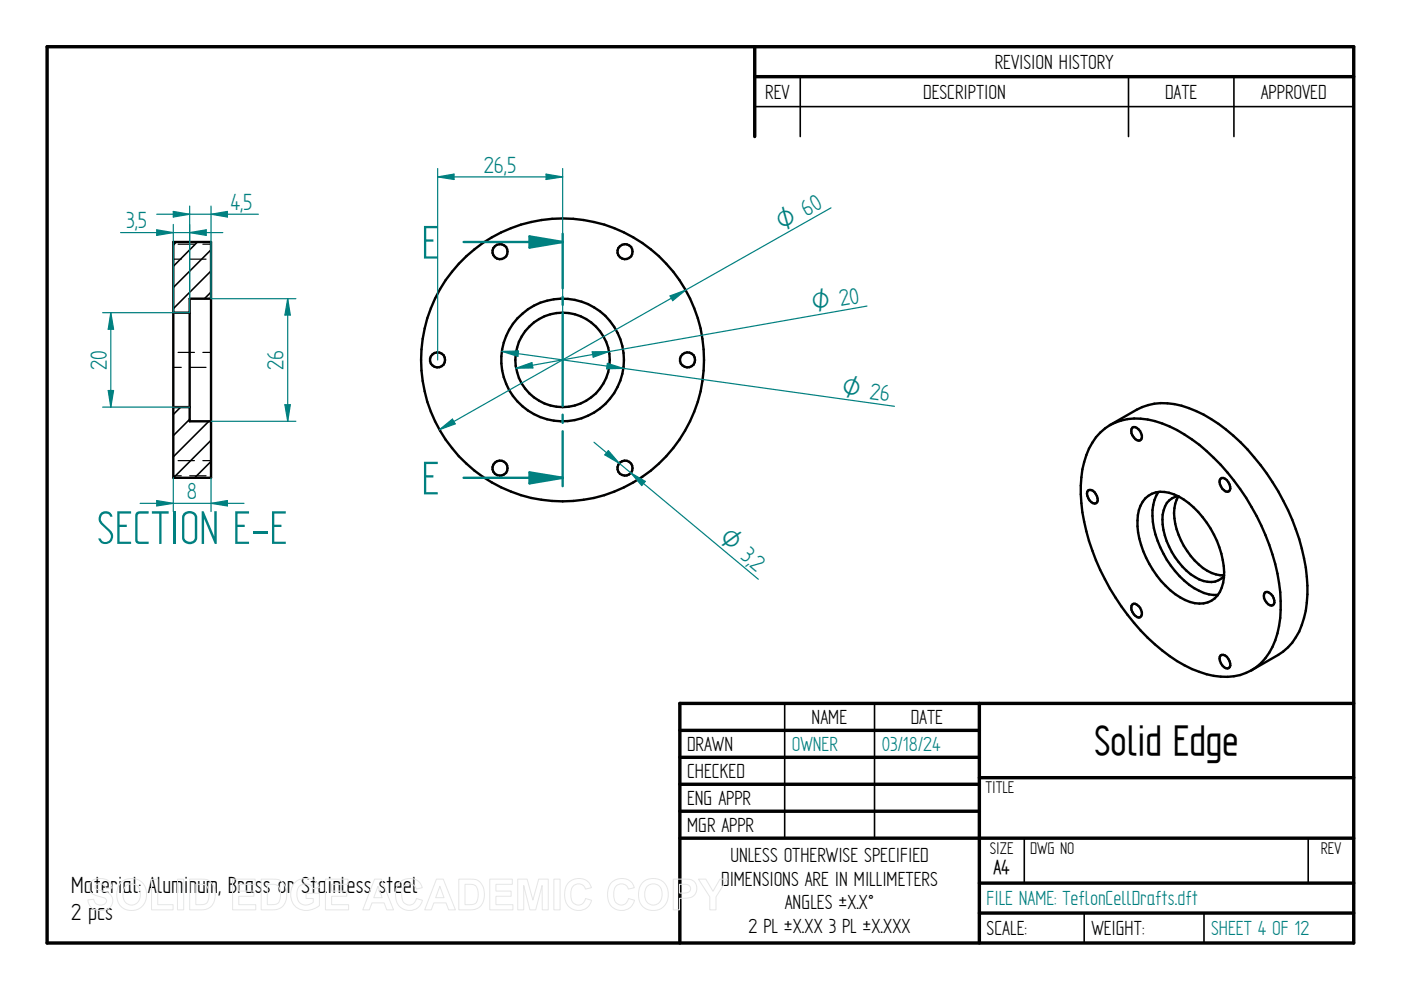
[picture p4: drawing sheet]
<svg xmlns="http://www.w3.org/2000/svg" width="297mm" height="210mm" viewBox="0 0 297 210" stroke-linecap="round" stroke-linejoin="round" font-family="sans-serif">
<g fill="none" stroke="#000" stroke-width=".72">
<path d="M10 9.9h277v190h-277zM160 9.9v19.1M160 16.3h127M144.1 154.9h63.5M207.6 149.1v50.8M287 149.1h-142.9v50.8M144.1 160.6h63.5M144.1 166.3h63.5M144.1 172h63.5M144.1 177.7h142.9M207.6 164.9h79.4M207.6 187.2h79.4"/>
<path d="M207.6 193.6h79.4"/>
</g>
<path d="M169.7 16.3v12.7M239.3 16.3v12.7M261.6 16.3v12.7M160 22.6h127M166.4 149.1v28.6M185.4 149.1v28.6M217.2 177.8v9.4M277.4 177.8v9.4M229.9 193.6v6.3M255.3 193.6v6.3" fill="none" stroke="#000" stroke-width=".34"/>
<g fill="none" stroke="#000" stroke-width=".51">
<path d="M235.3 90.1a13.3 13.3 0 0 0-5.8 9.4 35.7 35.7 0 0 0 2.9 19.3 47.3 47.3 0 0 0 17.2 21.4 18.4 18.4 0 0 0 12 3.2l1.3-.3 2.4-1M235.3 90.1l5.7-3.2a12.9 12.9 0 0 1 11-.4 35.5 35.5 0 0 1 15.3 12.1 46.6 46.6 0 0 1 9.9 25.6 18.8 18.8 0 0 1-3.2 12.1l-1.9 1.8-1.1 .8-5.7 3.2M235.3 90.1a13 13 0 0 1 11.1-.3 35.1 35.1 0 0 1 15.2 12.1 47.8 47.8 0 0 1 9.8 23.7 21 21 0 0 1-2.3 12.8 10.3 10.3 0 0 1-3.8 3.7M240.1 90.7a1.48 1.48 0 0 1 1.8 1.2 .99 .99 0 0 1-.4 1.5 2.03 2.03 0 0 1-1.4-2.7zM230.7 104a1.16 1.16 0 0 1 1.6 .7 1.57 1.57 0 0 1 .1 2 1.69 1.69 0 0 1-1.9-1.5v-.9zM242.8 105.7a5.3 5.3 0 0 1 6.1-.9 18.9 18.9 0 0 1 9.6 11.2 13.5 13.5 0 0 1 .5 8.6 4.9 4.9 0 0 1-6.7 3 18.3 18.3 0 0 1-9.9-10.7 13.3 13.3 0 0 1-.6-9.7zM245.6 104.3a10.6 10.6 0 0 0-.6 9 20.8 20.8 0 0 0 8.2 11.4 8.1 8.1 0 0 0 5 1.4M249.8 105.2a4 4 0 0 0-3.3 3.9 15.2 15.2 0 0 0 7.8 13.8 4.3 4.3 0 0 0 5.2-.8M249.8 105.2a9.1 9.1 0 0 0 .1 8.2 14.9 14.9 0 0 0 7 8.1l1.8 .5h.8M258.8 101.5a1.09 1.09 0 0 1 1.6 .7 1.57 1.57 0 0 1 .1 2 1.88 1.88 0 0 1-1.9-2zM240.1 128.2a1.41 1.41 0 0 1 1.8 1.1 1.04 1.04 0 0 1-.4 1.6 2.07 2.07 0 0 1-1.4-2.7zM258.8 139a1.16 1.16 0 0 1 1.6 .7 1.57 1.57 0 0 1 .1 1.9 1.69 1.69 0 0 1-1.8-1.5l-.1-.4z"/>
<path d="M268.2 125.6a1.6 1.6 0 0 1 2 1.7v.5a.66 .66 0 0 1-1 .5 2.08 2.08 0 0 1-1-2.7z"/>
<circle cx="106" cy="53.4" r="1.59"/>
<circle cx="132.5" cy="53.4" r="1.59"/>
<circle cx="92.8" cy="76.3" r="1.59"/>
<circle cx="119.3" cy="76.3" r="30"/>
<circle cx="119.3" cy="76.3" r="13"/>
<circle cx="119.3" cy="76.3" r="10"/>
<circle cx="145.8" cy="76.3" r="1.59"/>
<circle cx="106" cy="99.2" r="1.6"/>
<circle cx="132.5" cy="99.2" r="1.6"/>
</g>
<path d="M176.2 44.1l-83 47M93.2 91.1l2.7-2.2 .6 1z" fill="none" stroke="#008080" stroke-width=".25"/>
<path d="M93.2 91.1l2.7-2.2 .6 1z" fill="#008080"/>
<path d="M142.1 62.7l3.3-1.2-2.8 2.3z" fill="none" stroke="#008080" stroke-width=".25"/>
<path d="M142.1 62.7l3.3-1.2-2.8 2.3z" fill="#008080"/>
<path d="M109.4 78.1l3.4-1.2 .2 1.1zM183.8 64.9l-74.4 13.2" fill="none" stroke="#008080" stroke-width=".25"/>
<path d="M109.4 78.1l3.4-1.2 .2 1.1z" fill="#008080"/>
<path d="M125.6 74.6l3.5-.1-3.3 1.2z" fill="none" stroke="#008080" stroke-width=".25"/>
<path d="M125.6 74.6l3.5-.1-3.3 1.2z" fill="#008080"/>
<path d="M106.4 74.5l83.3 11.6M106.4 74.5l3.5-.1-.1 1.2z" fill="none" stroke="#008080" stroke-width=".25"/>
<path d="M106.4 74.5l3.5-.1-.1 1.2z" fill="#008080"/>
<path d="M128.8 77l3.4 1.1-3.6 .1z" fill="none" stroke="#008080" stroke-width=".25"/>
<path d="M128.8 77l3.4 1.1-3.6 .1z" fill="#008080"/>
<path d="M125.9 93.8l34.9 29M129 95.5l2.3 2.8-3.1-1.9z" fill="none" stroke="#008080" stroke-width=".25"/>
<path d="M129 95.5l2.3 2.8-3.1-1.9z" fill="#008080"/>
<path d="M133.8 100.3l3 1.8-.7 .9z" fill="none" stroke="#008080" stroke-width=".25"/>
<path d="M133.8 100.3l3 1.8-.7 .9z" fill="#008080"/>
<path d="M92.8 37.5l3.5-.6v1.2zM92.8 35.7v40.6M119.3 35.7v40.6" fill="none" stroke="#008080" stroke-width=".25"/>
<path d="M92.8 37.5l3.5-.6v1.2z" fill="#008080"/>
<path d="M115.8 36.9l3.5 .6-3.5 .6z" fill="none" stroke="#008080" stroke-width=".25"/>
<path d="M115.8 36.9l3.5 .6-3.5 .6z" fill="#008080"/>
<path d="M92.8 37.5h26.5" fill="none" stroke="#008080" stroke-width=".25"/>
<path d="M98.3 51.3h21v9.8M119.3 66.4v19.7M119.3 62.9v1.7M119.3 87.9v1.8M119.3 91.4v9.9" fill="none" stroke="#008080" stroke-width=".51"/>
<path d="M112.3 50.1l7 1.2-7 1.2z" fill="#008080"/>
<path d="M112.3 50.1l7 1.2-7 1.2zM98.3 101.3h21" fill="none" stroke="#008080" stroke-width=".51"/>
<path d="M112.3 100.2l7 1.1-7 1.2z" fill="#008080"/>
<path d="M119.3 49.6v1.7M112.3 100.2l7 1.1-7 1.2zM119.3 101.3v1.8" fill="none" stroke="#008080" stroke-width=".51"/>
<path d="M37.4 51.3l-.7 .7M41.9 51.3l-5.2 5.2M44.7 53l-8 8M44.7 57.4l-8 8M44.7 61.9l-1.4 1.4M38.3 86.3l-1.6 1.6M40.2 88.9l-3.5 3.5M44.3 89.3l-7.6 7.6M44.7 93.3l-7.9 8M44.7 97.8l-3.4 3.5" fill="none" stroke="#000" stroke-width=".34"/>
<path d="M36.7 51.3h8v50h-8zM36.7 66.3h3.5M44.7 63.3h-4.5v26h4.5M36.7 86.3h3.5" fill="none" stroke="#000" stroke-width=".51"/>
<path d="M36.7 54.9h1.7M37.8 51.8h3.4M40.2 54.9h3.5M43 51.8h1.7M36.7 77.9h1.7M37.8 74.7h3.4M40.2 77.9h3.5M43 74.7h1.7M37.8 97.7h3.4M43 97.7h1.7M36.7 100.9h1.7M40.2 100.9h3.5" fill="none" stroke="#000" stroke-width=".25"/>
<path d="M21.8 66.3h18.4M21.8 86.3h18.4M22.9 82.8h1.2l-.6 3.5z" fill="none" stroke="#008080" stroke-width=".25"/>
<path d="M22.9 82.8h1.2l-.6 3.5z" fill="#008080"/>
<path d="M23.5 66.3l.6 3.5h-1.2z" fill="none" stroke="#008080" stroke-width=".25"/>
<path d="M23.5 66.3l.6 3.5h-1.2z" fill="#008080"/>
<path d="M23.5 66.3v20M44.7 63.3h18M61 63.3l.5 3.5h-1.1zM44.7 89.3h18" fill="none" stroke="#008080" stroke-width=".25"/>
<path d="M61 63.3l.5 3.5h-1.1z" fill="#008080"/>
<path d="M60.4 85.8h1.1l-.5 3.5z" fill="none" stroke="#008080" stroke-width=".25"/>
<path d="M60.4 85.8h1.1l-.5 3.5z" fill="#008080"/>
<path d="M36.7 44.8l3.5 .6-3.5 .6zM40.2 43.7v19.6M44.7 43.7v19.6M61 63.3v26" fill="none" stroke="#008080" stroke-width=".25"/>
<path d="M36.7 44.8l3.5 .6-3.5 .6z" fill="#008080"/>
<path d="M44.7 45.4l3.5-.6v1.2z" fill="none" stroke="#008080" stroke-width=".25"/>
<path d="M44.7 45.4l3.5-.6v1.2z" fill="#008080"/>
<path d="M33.2 45.4h21.6M33.2 48.7l3.5 .6-3.5 .6zM36.7 47.6v18.7M40.2 47.6v18.7" fill="none" stroke="#008080" stroke-width=".25"/>
<path d="M33.2 48.7l3.5 .6-3.5 .6z" fill="#008080"/>
<path d="M40.2 49.3l3.5-.6v1.2z" fill="none" stroke="#008080" stroke-width=".25"/>
<path d="M40.2 49.3l3.5-.6v1.2z" fill="#008080"/>
<path d="M25.6 49.3h21.6M33.2 106.1l3.5 .6-3.5 .6zM36.7 101.3v7.2M44.7 101.3v7.2" fill="none" stroke="#008080" stroke-width=".25"/>
<path d="M33.2 106.1l3.5 .6-3.5 .6z" fill="#008080"/>
<path d="M44.7 106.7l3.5-.6v1.2z" fill="none" stroke="#008080" stroke-width=".25"/>
<path d="M44.7 106.7l3.5-.6v1.2z" fill="#008080"/>
<path d="M29.7 106.7h22" fill="none" stroke="#008080" stroke-width=".25"/>
<g fill="none" stroke="#e6e6e6" stroke-width=".21">
<path d="M19.3 186.9a3.1 3.1 0 0 1 4 .2l.4 1.2h-1.3a1.29 1.29 0 0 0-1-.9 1.29 1.29 0 0 0-1.2 .5l.1 .5 .4 .2a4.8 4.8 0 0 1 2.9 1.4 2.1 2.1 0 0 1-.2 2.3 2.1 2.1 0 0 1-2.1 .7 2.35 2.35 0 0 1-2.7-2.2l1.3-.1a1.41 1.41 0 0 0 1.2 1.2 1.41 1.41 0 0 0 1.5-.9 1.28 1.28 0 0 0-1.3-.9 2.4 2.4 0 0 1-2.4-2l.1-.6zM25.8 186.9a3.3 3.3 0 0 1 3.8-.2 3.3 3.3 0 0 1 1.4 3.6 3.2 3.2 0 0 1-3.6 2.7 3.2 3.2 0 0 1-2.6-3.8 3.1 3.1 0 0 1 1-2.3zM26.6 188a1.87 1.87 0 0 1 2.2-.4 1.87 1.87 0 0 1 1 2 1.88 1.88 0 0 1-1.9 2.3 1.88 1.88 0 0 1-1.8-2.3l.1-.8zM32.1 186.4h1.3v5.4h3.3v1.1h-4.6zM37.6 186.4h1.3v6.5h-1.3zM40.2 186.4h2.4a2.79 2.79 0 0 1 3 3.3 2.8 2.8 0 0 1-2.9 3.2h-2.5zM41.5 187.5a2.64 2.64 0 0 1 2.4 .5 3.3 3.3 0 0 1-.2 3.6l-.9 .2h-1.3zM49.3 186.4h4.8v1.1h-3.5v1.4h3.2v1.1h-3.2v1.8h3.6v1.1h-4.9zM55.4 186.4h2.3a2.79 2.79 0 0 1 3.1 3.3 2.8 2.8 0 0 1-3 3.2h-2.4zM56.7 187.5a2.64 2.64 0 0 1 2.4 .5 3.3 3.3 0 0 1-.3 3.6l-.8 .2h-1.3zM62.4 187.2a3.4 3.4 0 0 1 4.9 .2l.4 .8-1.3 .2a1.83 1.83 0 0 0-2.2-.9 1.83 1.83 0 0 0-1.3 2.1 2.02 2.02 0 0 0 1.1 2.1 2.02 2.02 0 0 0 2.4-.4v-.8h-1.5v-1.1h2.8v2.6a3.6 3.6 0 0 1-5.8-1 4 4 0 0 1 .5-3.8zM69 186.4h4.8v1.1h-3.5v1.4h3.2v1.1h-3.2v1.8h3.6v1.1h-4.9z"/>
<path d="M79.4 186.4h1.5l2.5 6.5h-1.4l-.6-1.5h-2.5l-.6 1.5h-1.4zM80.1 187.9l.9 2.4h-1.8zM84.7 187.2a2.86 2.86 0 0 1 4.8 1l-1.2 .3a1.58 1.58 0 0 0-1.9-1.1 1.58 1.58 0 0 0-1.2 1.8 2.19 2.19 0 0 0 1.2 2.7 1.54 1.54 0 0 0 1.9-1.4l1.3 .4a2.92 2.92 0 0 1-3.4 2.1 2.92 2.92 0 0 1-2.3-3.3l.2-1.5zM92.5 186.4h1.5l2.6 6.5h-1.5l-.5-1.5h-2.6l-.6 1.5h-1.4zM93.3 187.9l.8 2.4h-1.7zM97.3 186.4h2.3a2.79 2.79 0 0 1 3.1 3.3 2.8 2.8 0 0 1-3 3.2h-2.4zM98.6 187.5a2.64 2.64 0 0 1 2.4 .5 3.3 3.3 0 0 1-.3 3.6l-.8 .2h-1.3zM103.8 186.4h4.8v1.1h-3.4v1.4h3.2v1.1h-3.2v1.8h3.6v1.1h-5zM109.8 186.4h2l1.2 4.4 1.2-4.4h2v6.5h-1.2l-.1-5.2-1.3 5.2h-1.3l-1.3-5.2v5.2h-1.2zM117.4 186.4h1.3v6.5h-1.3zM120.5 187.2a2.86 2.86 0 0 1 4.9 1l-1.3 .3a1.58 1.58 0 0 0-1.8-1.1 1.58 1.58 0 0 0-1.3 1.8 2.19 2.19 0 0 0 1.3 2.7 1.54 1.54 0 0 0 1.9-1.4l1.2 .4a2.92 2.92 0 0 1-3.4 2.1 2.92 2.92 0 0 1-2.3-3.3l.2-1.5zM129.6 187.2a2.86 2.86 0 0 1 4.9 1l-1.3 .3a1.58 1.58 0 0 0-1.8-1.1 1.58 1.58 0 0 0-1.3 1.8 2.19 2.19 0 0 0 1.3 2.7 1.54 1.54 0 0 0 1.9-1.4l1.2 .4a2.92 2.92 0 0 1-3.4 2.1 2.92 2.92 0 0 1-2.3-3.3l.2-1.5z"/>
<path d="M136.5 186.9a3.3 3.3 0 0 1 3.7-.2 3.3 3.3 0 0 1 1.5 3.6 3.2 3.2 0 0 1-3.7 2.7 3.2 3.2 0 0 1-2.6-3.8 3.1 3.1 0 0 1 1.1-2.3zM137.2 188a1.87 1.87 0 0 1 2.2-.4 1.87 1.87 0 0 1 1 2 1.88 1.88 0 0 1-1.9 2.3 1.88 1.88 0 0 1-1.8-2.3l.1-.8zM142.7 186.4h2.1a2.49 2.49 0 0 1 2.7 1 2.11 2.11 0 0 1-.1 2.2 2.11 2.11 0 0 1-2.1 .8l-1.2 .1v2.4h-1.4zM144.1 187.5h.6a1.28 1.28 0 0 1 1.7 .9 1.21 1.21 0 0 1-1.6 1h-.7zM148.1 186.4h1.5l1.6 2.6 1.5-2.6h1.5l-2.4 3.8v2.7h-1.3v-2.7z"/>
</g>
<g font-size="11.3" fill="#008080">
<text x="89.4" y="54.8">E</text>
<text x="89.4" y="104.8">E</text>
<text x="20.5" y="115.3">SECTION E-E</text>
</g>
<text font-size="10.1" x="232" y="160.1">Solid Edge</text>
<g font-size="5.6" fill="#008080">
<text x="102.6" y="36.6">26,5</text>
<text x="48.8" y="44.5">4,5</text>
<text x="26.8" y="48.4">3,5</text>
<text x="22.6" y="78.4" transform="rotate(-90 22.6 78.4)">20</text>
<text x="60.1" y="78.4" transform="rotate(-90 60.1 78.4)">26</text>
<text x="39.6" y="105.8">8</text>
<text x="158.8" y="120" transform="rotate(40 158.8 120)">2</text>
</g>
<g font-size="5.6">
<text x="15.1" y="189.3">Material: Aluminum, Brass or Stainless steel</text>
<text x="15.1" y="195">2 pcs</text>
</g>
<g font-size="5.4" fill="#008080">
<text x="165.8" y="48.9" transform="rotate(-29 165.8 48.9)">O 60</text>
<text x="172.4" y="66" transform="rotate(-10 172.4 66)">O 20</text>
<text x="178.3" y="83.7" transform="rotate(8 178.3 83.7)">O 26</text>
<text x="152.3" y="114.6" transform="rotate(40 152.3 114.6)">O 3,</text>
</g>
<g font-size="4.9">
<text x="210.9" y="14.6">REVISION HISTORY</text>
<text x="162.2" y="20.9">REV</text>
<text x="195.7" y="20.9">DESCRIPTION</text>
<text x="247" y="20.9">DATE</text>
<text x="267.3" y="20.9">APPROVED</text>
<text x="172.1" y="153.5">NAME</text>
<text x="193.1" y="153.5">DATE</text>
<text x="145.7" y="159.2">DRAWN</text>
<text x="145.7" y="164.9">CHECKED</text>
<text x="145.7" y="170.6">ENG APPR</text>
<text x="145.7" y="176.3">MGR APPR</text>
<text x="154.9" y="182.8">UNLESS OTHERWISE SPECIFIED</text>
<text x="152.9" y="187.8">DIMENSIONS ARE IN MILLIMETERS</text>
<text x="158.7" y="197.7">2 PL ±X.XX 3 PL ±X.XXX</text>
<text x="166.4" y="192.8">ANGLES ±X.X°</text>
<text x="209.2" y="198.2">SCALE:</text>
<text x="231.4" y="198.2">WEIGHT:</text>
</g>
<g font-size="4.9" fill="#008080">
<text x="167.9" y="159.2">OWNER</text>
<text x="186.9" y="159.2">03/18/24</text>
<text x="209.2" y="191.9">FILE NAME: TeflonCellDrafts.dft</text>
<text x="256.8" y="198.3">SHEET 4 OF 12</text>
</g>
<text font-size="4.8" x="210.6" y="185.2">A4</text>
<g font-size="4.1">
<text x="208.9" y="168.1">TITLE</text>
<text x="209.8" y="181">SIZE</text>
<text x="218.4" y="181">DWG NO</text>
<text x="280" y="181">REV</text>
</g>
</svg>
